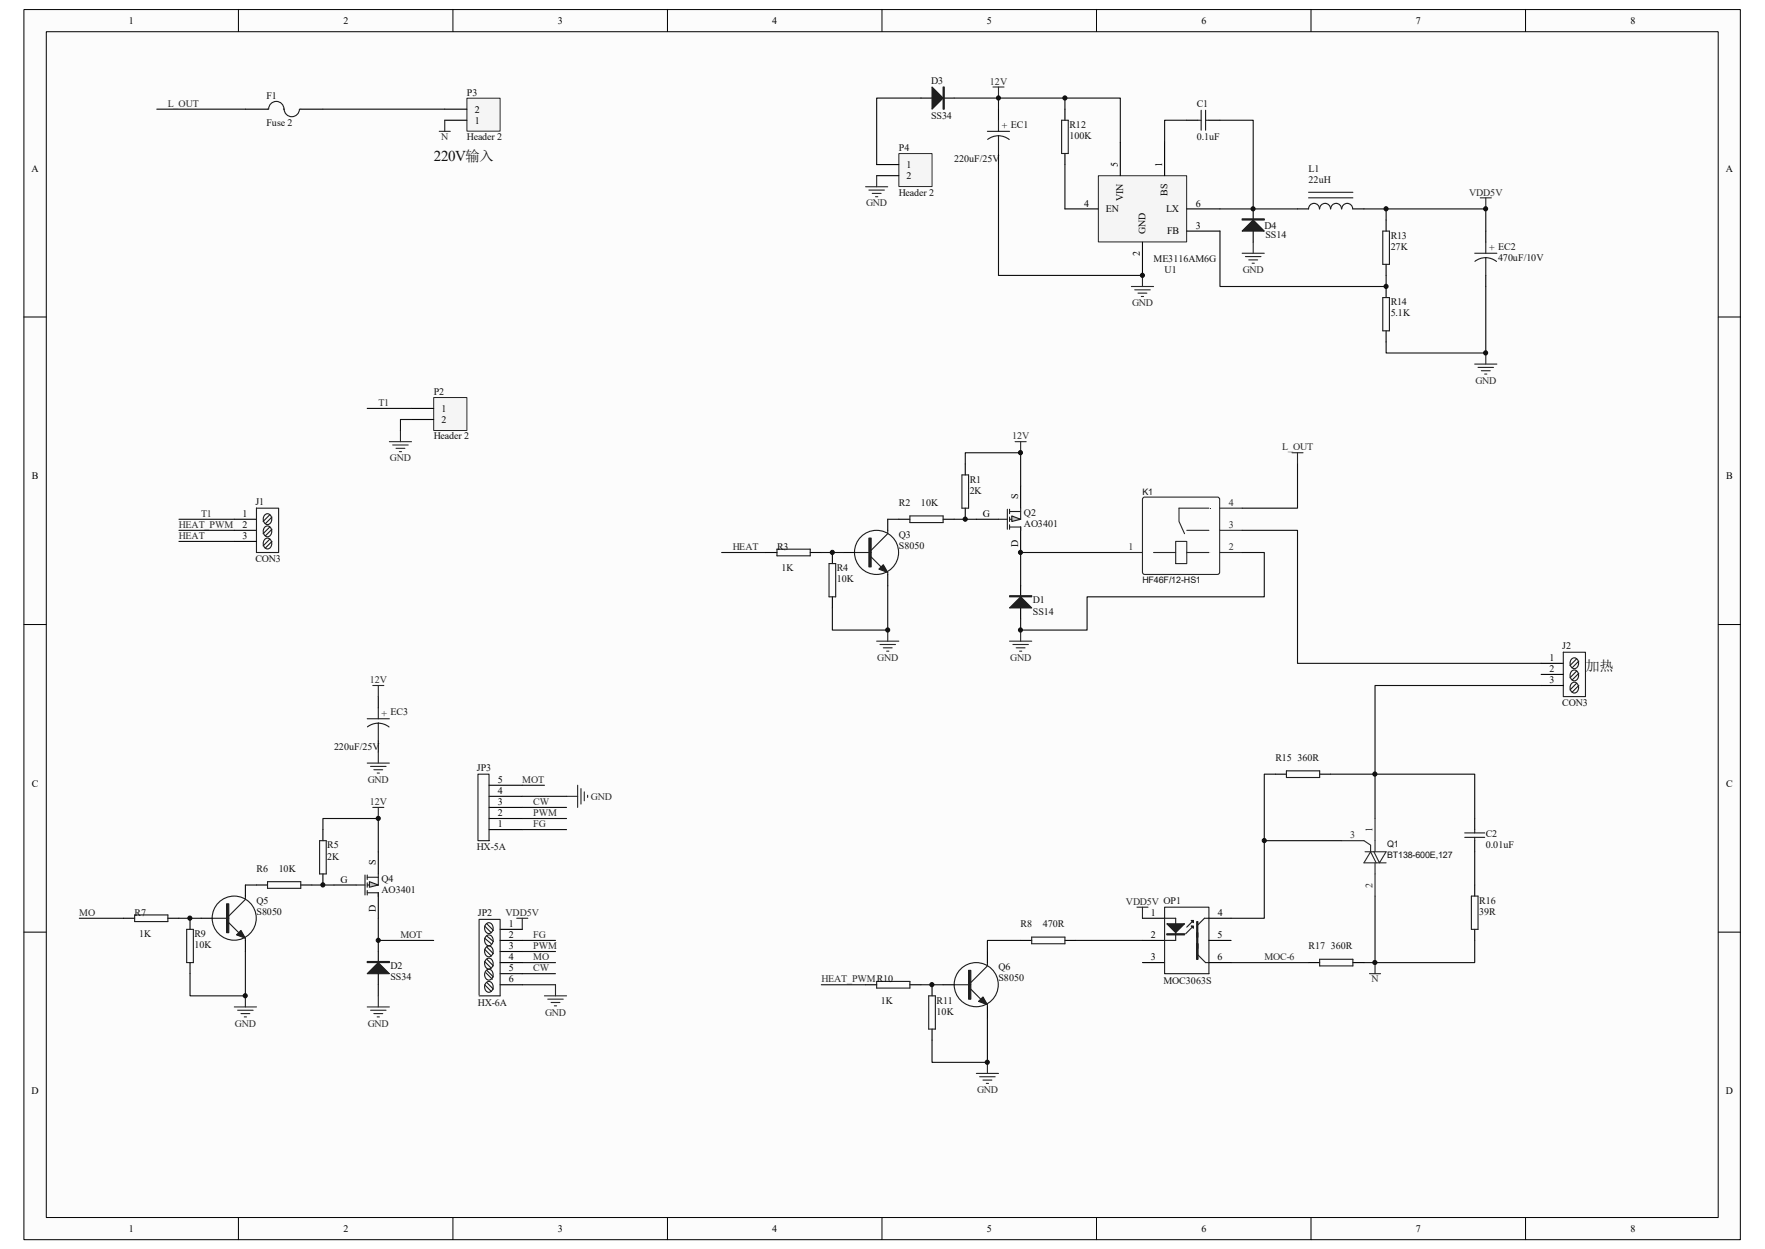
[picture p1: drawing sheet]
<svg xmlns="http://www.w3.org/2000/svg" width="297mm" height="210mm" viewBox="0 0 297 210" stroke-linecap="round" stroke-linejoin="round" font-family="sans-serif">
<path d="M4.1 1.7h288.8v206.7h-288.8z" fill="#fcfcfc"/>
<path d="M4 1.6h288.9v206.8h-288.9z" fill="none" stroke="#000" stroke-width=".17"/>
<path d="M7.8 5.4h281.3v199.3h-281.3z" fill="#fcfcfc"/>
<g fill="none" stroke="#000" stroke-width=".17">
<path d="M7.8 5.3h281.3v199.4h-281.3zM40.1 1.6v3.7M76.2 1.6v3.7M112.3 1.6v3.7M148.4 1.6v3.7M184.5 1.6v3.7M220.6 1.6v3.7M256.7 1.6v3.7M4 53.3h3.7M289.2 53.3h3.7M4 105h3.7M289.2 105h3.7"/>
<path d="M4 156.7h3.7M289.2 156.7h3.7M40.1 204.7v3.7M76.2 204.7v3.7M112.3 204.7v3.7M148.4 204.7v3.7M184.5 204.7v3.7M220.6 204.7v3.7M256.7 204.7v3.7"/>
</g>
<path d="M217.4 76.1h1.9M218.3 76.1v1.9M87 154.4h1.8M87.9 154.4v1.9M91.6 167.4h3.7M92.2 168h2.6M92.7 168.6h1.5M93.3 169.1h.4M93.5 165.6v1.8M230.5 163.7h1.8M231.4 161.9v1.8" fill="none" stroke="#262626" stroke-width=".19"/>
<path d="M30.1 89.2h9.3M30.1 91h9.3M30.1 87.3h9.3M87.9 158.1h5.6M87.9 160h5.6M87.9 161.9h5.6M87.9 165.6h5.6M87.9 163.7h5.6" fill="none" stroke="#0e0e0e" stroke-width=".19"/>
<path d="M84.2 156.3h3.7M84.2 158.1h3.7M84.2 160h3.7M84.2 161.9h3.7M84.2 163.7h3.7M84.2 165.6h3.7" fill="none" stroke="#000" stroke-width=".19"/>
<g fill="none" stroke="#1c1c1c" stroke-width=".19">
<path d="M81.5 155.7l1.2 1.1M81.5 157.8l1.2 .9M81.5 159.6l1.2 1.1M81.8 155.4a.71 .71 0 0 1 .8-.1 .71 .71 0 0 1 .4 .8 .74 .74 0 0 1-.7 .9 .74 .74 0 0 1-.8-.9zM81.8 157.5a.71 .71 0 0 1 .8-.2 .71 .71 0 0 1 .4 .8 .74 .74 0 0 1-.7 .9 .74 .74 0 0 1-.8-.9zM81.8 159.3a.71 .71 0 0 1 .8-.1 .71 .71 0 0 1 .4 .8 .74 .74 0 0 1-.7 .9 .74 .74 0 0 1-.8-.9zM81.9 155.3l1.1 1.2M81.9 157.4l1.1 .9M81.9 159.3l1.1 1.1M80.6 167.3v-12.7h3.6v12.8h-3.6M81.5 161.7l1.2 1.1M81.5 165.6l1.2 1.1"/>
<path d="M81.7 163.5l1.2 1.2M81.8 161.4a.71 .71 0 0 1 .8-.2 .71 .71 0 0 1 .4 .8 .74 .74 0 0 1-.7 .9 .74 .74 0 0 1-.8-.9zM81.8 163.2a.71 .71 0 0 1 .8-.1 .71 .71 0 0 1 .4 .8 .74 .74 0 0 1-.7 .9 .74 .74 0 0 1-.8-.9zM81.8 165.3a.71 .71 0 0 1 .8-.2 .71 .71 0 0 1 .4 .8 .74 .74 0 0 1-.7 1 .74 .74 0 0 1-.8-1zM81.9 161.3l1.1 1.1M81.9 163.2l1.1 1.1M81.9 165.2l1.1 1.1"/>
</g>
<path d="M73 66.9h5.6v5.5h-5.6z" fill="#f5f5f5"/>
<path d="M73 66.8h5.6v5.6h-5.6z" fill="none" stroke="#262626" stroke-width=".17"/>
<g fill="none" stroke="#000" stroke-width=".19">
<path d="M69.2 68.7h3.8M69.2 70.5h3.8M54.3 139.5v1.9M82.3 139.5h5.6M82.3 137.6h5.6M82.3 135.8h5.6M82.3 133.9h5.6M82.3 132h5.6M20.8 154.4h1.9M28.2 154.4h1.9M32 154.4v1.9M33.8 154.4h1.9"/>
<path d="M41.3 148.8v1.9M41.3 158.1v1.9M43.2 148.8h1.8M50.6 148.8h1.9M54.3 146.9v1.9M56.2 148.8h3.7M63.7 143.2v3.7M63.7 150.7v3.7M63.7 160v1.9M32 161.9v1.8M63.7 163.7v1.9"/>
</g>
<g fill="none" stroke="#262626" stroke-width=".19">
<path d="M65.5 74.3h3.7M66.1 74.8h2.6M66.6 75.4h1.5M67.2 75.9h.4M67.4 72.4v1.9M62.7 135.8h1.9M63.7 135.8v1.8M95.3 133.9h1.9M97.2 132v3.8M97.8 132.6v2.6M98.3 133.2v1.4M98.9 133.7v.4"/>
<path d="M39.4 169.3h3.8M40 169.9h2.6M40.6 170.4h1.4M41.1 171h.4M41.3 167.4v1.9M61.8 169.3h3.7M62.4 169.9h2.6M62.9 170.4h1.5M63.5 171h.3M63.7 167.4v1.9"/>
</g>
<g fill="none" stroke="#0e0e0e" stroke-width=".19">
<path d="M61.8 68.7h7.4M69.2 70.5h-1.8v1.9M54.3 139.5v-1.9h9.4v5.6M87.9 132h3.7M87.9 133.9h7.4M87.9 135.8h7.4M87.9 137.6h7.4M87.9 139.5h7.4M13.3 154.4h7.5M30.1 154.4h3.7M41.3 160v7.4h-9.3v-3.7M41.3 148.8h1.9"/>
<path d="M52.5 148.8h3.7M63.7 154.4v5.6M63.7 158.1h9.3M63.7 165.6v1.8"/>
</g>
<g fill="none" stroke="#1c1c1c" stroke-width=".19">
<path d="M80.4 130.2h1.9v11.2h-1.9zM22.7 153.8h5.5v1.2h-5.5zM31.4 156.3h1.1v5.6h-1.1zM35.7 154.4h2.8M38.5 155.1l1.7 1.7M41.3 150.7v.5l-2.8 2.8M41.3 157.8v.3M45 148.3h5.6v1.1h-5.6zM53.8 141.4h1.1v5.5h-1.1zM59.9 148.8h1.5M61.4 147.1v3.4M61.8 150.1h1.9v.6"/>
<path d="M61.8 147.5h1.9M61.8 147.1v.8M61.8 148.4v.8M61.8 149.7v.8M63.7 146.9v1.9h-1.9"/>
<circle cx="39.4" cy="154.4" r="3.7"/>
</g>
<g fill="#1c1c1c" stroke="#1c1c1c" stroke-width=".19">
<path d="M40.6 156.5l.7 1.3-1.5-.6z"/>
<path d="M61.8 163.7l1.9-1.8 1.8 1.8z"/>
<path d="M38.1 152h.4v4.8h-.4z" fill-rule="evenodd"/>
<path d="M61.8 161.7h3.7v.2h-3.7z" fill-rule="evenodd"/>
</g>
<path d="M62.2 148.3l1.5 .5-1.5 .4z" fill="#c0c0c0" stroke="#1c1c1c" stroke-width=".19"/>
<path d="M170.8 74.3h1.9M171.8 74.3v1.8M147.5 107.8h3.8M148.1 108.4h2.6M148.6 108.9h1.5M149.2 109.5h.4M149.4 105.9v1.9M169.9 107.8h3.7M170.4 108.4h2.7M171 108.9h1.5M171.6 109.5h.3M171.8 105.9v1.9" fill="none" stroke="#262626" stroke-width=".19"/>
<g fill="none" stroke="#1c1c1c" stroke-width=".19">
<path d="M161.9 79.9h1.1v5.5h-1.1zM130.7 92.3h5.6v1.2h-5.6zM139.5 94.8h1.1v5.6h-1.1zM143.8 92.9h2.8M146.6 93.6l1.7 1.7M149.4 89.2v.5l-2.8 2.8M149.4 96.3v.3M153.1 86.8h5.6v1.1h-5.6zM168 87.3h1.5M169.5 85.6v3.4M169.9 88.6h1.9v.6M169.9 86h1.9"/>
<path d="M169.9 85.6v.8M169.9 86.9v.8M169.9 88.2v.8M171.8 85.4v1.9h-1.9"/>
<circle cx="147.5" cy="92.9" r="3.7"/>
</g>
<g fill="#1c1c1c" stroke="#1c1c1c" stroke-width=".19">
<path d="M147.9 95.7l.7-.7 .8 1.3z"/>
<path d="M171.8 100.4l1.8 1.8h-3.7z"/>
<path d="M146.2 90.5h.4v4.8h-.4z" fill-rule="evenodd"/>
<path d="M169.9 100.2h3.7v.2h-3.7z" fill-rule="evenodd"/>
</g>
<g fill="none" stroke="#000" stroke-width=".19">
<path d="M162.4 78v1.9M128.9 92.9h1.8M136.3 92.9h1.9M140.1 92.9v1.9M141.9 92.9h1.9M149.4 87.3v1.9M149.4 96.6v1.9M151.3 87.3h1.8M158.7 87.3h1.9M162.4 85.4v1.9M164.3 87.3h3.7M171.8 81.7v3.7"/>
<path d="M171.8 89.2v3.7M171.8 98.5v1.9M140.1 100.4v1.8M171.8 102.2v1.9"/>
</g>
<path d="M121.4 92.9h7.5M138.2 92.9h3.7M149.4 98.5v7.4h-9.3v-3.7M149.4 87.3h1.9M160.6 87.3h3.7" fill="none" stroke="#0e0e0e" stroke-width=".19"/>
<path d="M170.3 86.8l1.5 .5-1.5 .4z" fill="#c0c0c0" stroke="#1c1c1c" stroke-width=".19"/>
<path d="M171.8 92.9h16.7M171.8 104.1v1.8" fill="none" stroke="#0e0e0e" stroke-width=".19"/>
<path d="M188.5 92.9h3.8M192.4 83.6h12.5l.3 .2v12.4l-.1 .3-12.5 .1-.3-.2v-12.4zM194.1 92.9h3.7M197.8 91h1.9v3.8h-1.9zM199.7 92.9h3.7M205.3 92.9h3.7M205.3 89.2h3.7M205.3 85.4h3.7" fill="none" stroke="#292929" stroke-width=".19"/>
<path d="M198.4 85.4v2.3l.9 2M199.7 89.2h3.7" fill="none" stroke="#292929" stroke-width=".19"/>
<path d="M198.4 85.4h5" fill="none" stroke="#292929" stroke-width=".19"/>
<g fill="none" stroke="#1c1c1c" stroke-width=".19">
<path d="M263.1 109.7h3.7v7.4h-3.7zM264.4 110.9a.71 .71 0 0 1 .9-.2 .71 .71 0 0 1 .3 .8 .74 .74 0 0 1-.7 .9 .74 .74 0 0 1-.7-.9zM264.4 112.9a.71 .71 0 0 1 .9-.1 .71 .71 0 0 1 .3 .8 .74 .74 0 0 1-.7 .9 .74 .74 0 0 1-.7-.9zM264.4 115a.71 .71 0 0 1 .9-.2 .71 .71 0 0 1 .3 .8 .74 .74 0 0 1-.7 .9 .74 .74 0 0 1-.7-.9zM265.3 110.8l-1.1 1.1M265.3 112.8l-1.1 1.2M265.3 114.9l-1.1 1.1M265.7 111.2l-1.1 1.1M265.7 113.2l-1.1 1.1M265.7 115.3l-1.1 1.1M173.6 157.6h5.6v1.1h-5.6zM147.5 165h5.6v1.1h-5.6z"/>
<path d="M156.3 167.4h1.1v5.6h-1.1zM160.6 165.6h2.8M163.4 166.3l1.6 1.7M166.2 161.9v.5l-2.8 2.8M166.2 168.9v.4"/>
<circle cx="164.3" cy="165.6" r="3.7"/>
</g>
<g fill="#1c1c1c" stroke="#1c1c1c" stroke-width=".19">
<path d="M164.7 168.4l.7-.8 .8 1.3z"/>
<path d="M163 163.2h.4v4.8h-.4z" fill-rule="evenodd"/>
</g>
<path d="M259.3 111.5h3.8M259.3 113.4h3.8M259.3 115.3h3.8M166.2 160v1.9M171.8 158.1h1.8M179.2 158.1h1.9M145.7 165.6h1.8M153.1 165.6h1.9M156.8 165.6v1.8M156.8 173v1.9M158.7 165.6h1.9M166.2 169.3v1.9" fill="none" stroke="#000" stroke-width=".19"/>
<path d="M162.4 78v-1.9h9.4v5.6M218.3 78v7.4h-9.3M171.8 92.9v5.6M209 92.9h3.8v7.5h-29.9v5.5h-11.1M209 89.2h9.3v22.3h41M171.8 158.1h-5.6v1.9M181.1 158.1h11.2M138.2 165.6h7.5M155 165.6h3.7M166.2 171.2v7.4h-9.4v-3.7" fill="none" stroke="#0e0e0e" stroke-width=".19"/>
<path d="M191.3 152.5h1.9M192.3 152.5v1.9M166.2 178.6v1.9M164.3 180.5h3.7M164.9 181.1h2.6M165.4 181.6h1.5M166 182.2h.3" fill="none" stroke="#262626" stroke-width=".19"/>
<path d="M78.6 16.6h5.6v5.5h-5.6z" fill="#f5f5f5"/>
<path d="M78.6 16.5h5.6v5.6h-5.6z" fill="none" stroke="#262626" stroke-width=".17"/>
<path d="M41.3 18.4h3.7M50.6 18.4h3.7M74.8 18.4h3.8M74.8 20.2h3.8" fill="none" stroke="#000" stroke-width=".19"/>
<path d="M45 18.4h.2M45.2 18.3a1.29 1.29 0 0 1 1.3-1.2 1.29 1.29 0 0 1 1.3 1.3M47.8 18.4a1.29 1.29 0 0 0 1.3 1.2 1.29 1.29 0 0 0 1.3-1.2M50.4 18.4h.2" fill="none" stroke="#1c1c1c" stroke-width=".19"/>
<path d="M26.4 18.4h14.9M54.3 18.4h20.5" fill="none" stroke="#0e0e0e" stroke-width=".19"/>
<path d="M73.9 22.1h1.9M74.8 20.2v1.9" fill="none" stroke="#262626" stroke-width=".19"/>
<path d="M151.3 25.9h5.5v5.5h-5.5z" fill="#f5f5f5"/>
<path d="M151.3 25.8h5.5v5.6h-5.5z" fill="none" stroke="#262626" stroke-width=".17"/>
<path d="M155 16.5h1.8M158.7 16.5h1.9M147.5 27.7h3.8M147.5 29.5h3.8M192.3 154.4h3.7M192.3 158.1h3.7M203.4 154.4h3.8M203.4 158.1h3.8M192.3 161.9h3.7M203.4 161.9h3.8" fill="none" stroke="#000" stroke-width=".19"/>
<path d="M145.7 31.4h3.7M146.2 32h2.6M146.8 32.5h1.5M147.3 33.1h.4M147.5 29.5v1.9" fill="none" stroke="#262626" stroke-width=".19"/>
<path d="M196 152.5h7.4v11.2h-7.4zM196 154.4h1.8v3.7h-1.8M200.6 155.9l-1.1 1.1M200.8 154.8l-1.1 1.1M203.4 154.4h-.7l-1.1 1.1M201.6 160.6l1.3 1.3h.5" fill="none" stroke="#1c1c1c" stroke-width=".19"/>
<g fill="#1c1c1c" stroke="#1c1c1c" stroke-width=".19">
<path d="M196.3 155.3h3l-1.5 1.5z"/>
<path d="M200.5 154.8h.3v.3z"/>
<path d="M200.5 155.7h.3v.4z"/>
<path d="M156.8 14.6l1.9 1.9-1.9 1.9z"/>
<path d="M196.3 157h3v.2h-3z" fill-rule="evenodd"/>
<path d="M201.4 155h.2v2.6h-.2z" fill-rule="evenodd"/>
<path d="M201.4 156.8h.2v2.6h-.2z" fill-rule="evenodd"/>
<path d="M201.4 158.7h.2v2.6h-.2z" fill-rule="evenodd"/>
<path d="M201.4 158.7h.2v2.6h-.2z" fill-rule="evenodd"/>
<path d="M158.7 14.6h.2v3.8h-.2z" fill-rule="evenodd"/>
</g>
<path d="M184.9 29.6h14.8v11.1h-14.8z" fill="#f5f5f5"/>
<path d="M184.8 29.5h14.9v11.2h-14.9z" fill="none" stroke="#262626" stroke-width=".17"/>
<g fill="none" stroke="#000" stroke-width=".19">
<path d="M168 18.4v1.8M179.2 18.4v1.8M168 25.8v1.9M179.2 35.1h5.6M179.2 25.8v1.9M188.5 23.9v5.6M196 23.9v5.6M199.7 35.1h5.6M199.7 38.9h5.6M199.7 20.2h1.9M203.4 20.2h1.9M210.9 35.1v1.9"/>
<path d="M210.9 38.9v1.8M218.3 35.1h1.9M227.7 35.1h1.8M233.3 37v1.9M250 38.9v1.8M192.3 40.7v5.6M233.3 44.4v1.9M233.3 48.2v1.8M233.3 55.6v1.9M250 46.3v1.9M39.4 87.3h3.8M39.4 89.2h3.8"/>
<path d="M39.4 91h3.8M63.7 117.1v1.9M63.7 124.6v1.8M214.6 130.2h1.9M222.1 130.2h1.8M248.2 137.6v1.9M248.2 141.4v1.8M248.2 148.8v1.9M248.2 156.3v1.8M220.2 161.9h1.9M227.7 161.9h1.8"/>
</g>
<g fill="none" stroke="#1c1c1c" stroke-width=".19">
<path d="M202.1 18.5v3.4M202.9 18.5v3.4M166.2 22.1h3.7M168 22.8l1.2 .3 .6 .4M168 22.8l-.8 .1-1 .5M168 20.2v1.9M168 22.8v3M178.6 20.2h1.2v5.6h-1.2zM201.6 20.2h.5M202.9 20.2h.5M220.2 35.1a.92 .92 0 0 1 .9-.9 .92 .92 0 0 1 .9 .9M220.2 33.3h7.5"/>
<path d="M220.2 32.3h7.5M222.1 35.1a.91 .91 0 0 1 .9-.9 .91 .91 0 0 1 .9 .9M223.9 35.1a.91 .91 0 0 1 .9-.9 .91 .91 0 0 1 .9 .9M225.8 35.1a.92 .92 0 0 1 .9-.9 .92 .92 0 0 1 .9 .9M232.7 38.9h1.1v5.5h-1.1zM232.7 50h1.1v5.6h-1.1zM248.2 42.6h3.7M250 40.7v1.9M250 43.3v3M250 43.3l.8 .1 1 .6M250 43.3l-.8 .1-1 .5M43.2 85.4h3.7v7.5h-3.7z"/>
<path d="M44.5 86.6a.71 .71 0 0 1 .9-.1 .71 .71 0 0 1 .3 .8 .74 .74 0 0 1-.7 .9 .74 .74 0 0 1-.7-.9zM44.5 88.7a.71 .71 0 0 1 .9-.2 .71 .71 0 0 1 .3 .8 .74 .74 0 0 1-.7 1 .74 .74 0 0 1-.7-1zM44.5 90.7a.71 .71 0 0 1 .9-.1 .71 .71 0 0 1 .3 .8 .74 .74 0 0 1-.7 .9 .74 .74 0 0 1-.7-.9zM45.4 86.6l-1.1 1.1M45.4 88.6l-1.1 1.1M45.4 90.7l-1.1 1.1M45.8 86.9l-1.2 1.2M45.8 89l-1.2 1.1M45.8 91l-1.2 1.2M63.7 119v1.9M61.8 120.9h3.7M63.7 121.6l1.1 .2 .7 .4"/>
<path d="M63.7 121.6l-.8 .1-1.1 .5M63.7 121.6v3M216.5 129.6h5.6v1.1h-5.6zM248.2 139.5v.6M246.5 140.1h3.3M246.5 140.8h3.3M247.6 150.7h1.1v5.6h-1.1zM248.2 140.8v.6M222.1 161.3h5.6v1.1h-5.6z"/>
</g>
<g fill="none" stroke="#0e0e0e" stroke-width=".19">
<path d="M155 16.5h-7.5v11.2M160.6 16.5h7.4M168 16.5h20.5v7.4M168 16.5v1.9M179.2 16.5v1.9M168 27.7v18.6h24.3M179.2 27.7v7.4M199.7 20.2h-3.7v3.7M205.3 20.2h5.6v14.9M205.3 38.9v9.3h28v-1.9M205.3 35.1h13M229.5 35.1h3.8v1.9"/>
<path d="M233.3 35.1h16.7v3.8M250 48.2v11.2h-16.7v-1.9M259.3 115.3h-27.9v22.3M214.6 130.2h-1.8v24.2h-5.6M223.9 130.2h24.3v7.4M212.8 141.4h13M231.4 150.7v11.2M248.2 158.1v3.8h-16.8M248.2 143.2v5.6M207.2 161.9h13M229.5 161.9h1.9"/>
</g>
<g fill="#1c1c1c" stroke="#1c1c1c" stroke-width=".19">
<path d="M210.9 37l1.9 1.9h-3.8z"/>
<path d="M209 36.8h3.8v.2h-3.8z" fill-rule="evenodd"/>
</g>
<g fill="none" stroke="#262626" stroke-width=".19">
<path d="M167.1 14.6h1.9M168 14.6v1.9M249.1 33.3h1.9M250 33.3v1.8M190.4 48.2h3.7M190.9 48.7h2.7M191.5 49.3h1.5M192.1 49.9h.3M192.3 46.3v1.9M209 42.6h3.8M209.6 43.1h2.6M210.1 43.7h1.5"/>
<path d="M210.7 44.3h.4M210.9 40.7v1.9M250 59.4v1.8M248.2 61.2h3.7M248.7 61.8h2.6M249.3 62.3h1.5M249.8 62.9h.4M62.7 115.3h1.9M63.7 115.3v1.8M61.8 128.3h3.7M62.4 128.9h2.6M62.9 129.4h1.5"/>
<path d="M63.5 130h.3M63.7 126.4v1.9"/>
</g>
<path d="M231.4 137.6v5.6M225.8 141.4h3.7l1.1 .7v1.1M229.7 143.2h3.6l-1.2 1.9-.9-1.9M231.4 145.1v5.6M231.6 145.1l-1-1.9-1.1 1.9h3.8" fill="none" stroke="#292929" stroke-width=".19"/>
<g fill="#0e0e0e" stroke="#0e0e0e" stroke-width=".17">
<circle cx="31.9" cy="154.4" r=".35"/>
<circle cx="41.3" cy="167.4" r=".35"/>
<circle cx="54.3" cy="148.8" r=".35"/>
<circle cx="63.6" cy="158.1" r=".35"/>
<circle cx="63.6" cy="137.6" r=".35"/>
<circle cx="140.1" cy="92.9" r=".35"/>
<circle cx="149.4" cy="105.9" r=".35"/>
<circle cx="156.8" cy="165.6" r=".35"/>
<circle cx="162.4" cy="87.3" r=".35"/>
<circle cx="166.1" cy="178.6" r=".35"/>
<circle cx="168" cy="16.5" r=".35"/>
<circle cx="171.7" cy="105.9" r=".35"/>
<circle cx="171.7" cy="92.9" r=".35"/>
<circle cx="171.7" cy="76.1" r=".35"/>
<circle cx="179.2" cy="16.5" r=".35"/>
<circle cx="192.2" cy="46.3" r=".35"/>
<circle cx="210.9" cy="35.1" r=".35"/>
<circle cx="212.7" cy="141.3" r=".35"/>
<circle cx="231.4" cy="161.8" r=".35"/>
<circle cx="231.4" cy="130.2" r=".35"/>
<circle cx="233.2" cy="48.2" r=".35"/>
<circle cx="233.2" cy="35.1" r=".35"/>
<circle cx="250" cy="59.3" r=".35"/>
<circle cx="250" cy="35.1" r=".35"/>
</g>
<text font-size="2.5" fill="#0e0e0e" x="73" y="27.1">220V输入</text>
<text font-size="2.4" fill="#0e0e0e" x="266.8" y="112.8">加热</text>
<g font-size="1.7">
<text x="21.7" y="4">1</text>
<text x="57.8" y="4">2</text>
<text x="93.9" y="4">3</text>
<text x="130" y="4">4</text>
<text x="166.1" y="4">5</text>
<text x="202.2" y="4">6</text>
<text x="238.3" y="4">7</text>
<text x="274.4" y="4">8</text>
<text x="79.9" y="20.8">1</text>
<text x="79.9" y="18.9">2</text>
<text x="5.3" y="28.9">A</text>
<text x="152.6" y="28.2">1</text>
<text x="188.1" y="28.1" transform="rotate(-90 188.1 28.1)">5</text>
<text x="195.5" y="28.1" transform="rotate(-90 195.5 28.1)">1</text>
<text x="290.4" y="28.9">A</text>
<text x="152.6" y="30.1">2</text>
<text x="182.5" y="34.8">4</text>
<text x="186.1" y="35.7">EN</text>
<text x="189" y="33.8" transform="rotate(-90 189 33.8)">VIN</text>
<text x="196.3" y="35.7">LX</text>
<text x="196.5" y="32.9" transform="rotate(-90 196.5 32.9)">BS</text>
<text x="201.2" y="34.8">6</text>
<text x="192.7" y="39.4" transform="rotate(-90 192.7 39.4)">GND</text>
<text x="196.4" y="39.4">FB</text>
<text x="201.2" y="38.5">3</text>
<text x="191.8" y="43.1" transform="rotate(-90 191.8 43.1)">2</text>
<text x="74.3" y="69.2">1</text>
<text x="74.3" y="71.1">2</text>
<text x="5.3" y="80.6">B</text>
<text x="171.3" y="83.9" transform="rotate(-90 171.3 83.9)">S</text>
<text x="290.5" y="80.6">B</text>
<text x="40.8" y="86.9">1</text>
<text x="40.8" y="88.8">2</text>
<text x="165.4" y="86.9">G</text>
<text x="40.8" y="90.6">3</text>
<text x="171.3" y="91.9" transform="rotate(-90 171.3 91.9)">D</text>
<text x="260.7" y="111.2">1</text>
<text x="260.7" y="113">2</text>
<text x="260.7" y="114.9">3</text>
<text x="83.8" y="131.7">5</text>
<text x="5.3" y="132.3">C</text>
<text x="83.8" y="137.2">2</text>
<text x="83.8" y="135.4">3</text>
<text x="83.8" y="133.5">4</text>
<text x="290.5" y="132.3">C</text>
<text x="83.8" y="139.1">1</text>
<text x="57.3" y="148.4">G</text>
<text x="63.2" y="145.5" transform="rotate(-90 63.2 145.5)">S</text>
<text x="63.2" y="153.4" transform="rotate(-90 63.2 153.4)">D</text>
<text x="85.6" y="155.9">1</text>
<text x="193.6" y="154">1</text>
<text x="204.9" y="154">4</text>
<text x="85.6" y="157.7">2</text>
<text x="85.6" y="159.6">3</text>
<text x="85.6" y="161.5">4</text>
<text x="193.6" y="157.7">2</text>
<text x="193.6" y="161.5">3</text>
<text x="204.9" y="157.7">5</text>
<text x="204.9" y="161.5">6</text>
<text x="85.6" y="163.3">5</text>
<text x="85.6" y="165.2">6</text>
<text x="5.3" y="184">D</text>
<text x="290.4" y="184">D</text>
<text x="21.7" y="207.1">1</text>
<text x="57.8" y="207.1">2</text>
<text x="93.9" y="207.1">3</text>
<text x="130" y="207.1">4</text>
<text x="166.1" y="207.1">5</text>
<text x="202.2" y="207.1">6</text>
<text x="238.3" y="207.1">7</text>
<text x="274.4" y="207.1">8</text>
</g>
<g font-size="1.7" fill="#262626">
<text x="28.2" y="17.9">L_OUT</text>
<text x="166.6" y="14.2">12V</text>
<text x="74.3" y="23.5">N</text>
<text x="145.8" y="34.7">GND</text>
<text x="247.2" y="32.9">VDD5V</text>
<text x="209.1" y="45.9">GND</text>
<text x="190.5" y="51.5">GND</text>
<text x="248.3" y="64.5">GND</text>
<text x="63.7" y="68.3">T1</text>
<text x="65.6" y="77.6">GND</text>
<text x="170.3" y="73.9">12V</text>
<text x="215.8" y="75.7">L_OUT</text>
<text x="30.1" y="88.8">HEAT_PWM</text>
<text x="33.8" y="86.9">T1</text>
<text x="30.1" y="90.6">HEAT</text>
<text x="123.3" y="92.5">HEAT</text>
<text x="147.6" y="111.1">GND</text>
<text x="170" y="111.1">GND</text>
<text x="62.2" y="114.9">12V</text>
<text x="61.9" y="131.6">GND</text>
<text x="87.9" y="131.7">MOT</text>
<text x="62.2" y="135.4">12V</text>
<text x="89.7" y="135.4">CW</text>
<text x="89.7" y="137.2">PWM</text>
<text x="99.4" y="134.5">GND</text>
<text x="89.7" y="139.1">FG</text>
<text x="13.3" y="154">MO</text>
<text x="85.1" y="154">VDD5V</text>
<text x="189.4" y="152.1">VDD5V OP1</text>
<text x="67.4" y="157.7">MOT</text>
<text x="89.7" y="159.6">PWM</text>
<text x="89.7" y="157.7">FG</text>
<text x="89.7" y="161.5">MO</text>
<text x="212.8" y="161.5">MOC-6</text>
<text x="89.7" y="163.3">CW</text>
<text x="138.2" y="165.2">HEAT_PWMR10</text>
<text x="230.8" y="165.1">N</text>
<text x="39.5" y="172.6">GND</text>
<text x="61.9" y="172.6">GND</text>
<text x="91.7" y="170.8">GND</text>
<text x="164.4" y="183.8">GND</text>
</g>
<g font-size="1.7" fill="#0e0e0e">
<text x="44.8" y="16.7">F1</text>
<text x="78.6" y="16.1">P3</text>
<text x="156.7" y="14.1">D3</text>
<text x="201.4" y="17.9">C1</text>
<text x="44.8" y="21.1">Fuse 2</text>
<text x="78.6" y="23.6">Header 2</text>
<text x="156.7" y="20">SS34</text>
<text x="168.6" y="21.7">+ EC1</text>
<text x="180" y="21.5">R12</text>
<text x="180" y="23.4">100K</text>
<text x="201.4" y="23.6">0.1uF</text>
<text x="151.3" y="25.4">P4</text>
<text x="160.6" y="27.3">220uF/25V</text>
<text x="220.2" y="29">L1</text>
<text x="151.3" y="32.9">Header 2</text>
<text x="220.2" y="30.8">22uH</text>
<text x="212.8" y="38.5">D4</text>
<text x="212.9" y="40">SS14</text>
<text x="234" y="40.1">R13</text>
<text x="234" y="42">27K</text>
<text x="194.1" y="44.1">ME3116AM6G</text>
<text x="196" y="45.9">U1</text>
<text x="250.6" y="42.2">+ EC2</text>
<text x="252.1" y="43.9">470uF/10V</text>
<text x="234" y="51.4">R14</text>
<text x="234" y="53.2">5.1K</text>
<text x="73" y="66.4">P2</text>
<text x="73" y="73.9">Header 2</text>
<text x="163.2" y="81.2">R1</text>
<text x="163.2" y="83">2K</text>
<text x="43" y="84.9">J1</text>
<text x="151.3" y="85">R2</text>
<text x="155" y="85">10K</text>
<text x="172.3" y="86.7">Q2</text>
<text x="172.3" y="88.6">AO3401</text>
<text x="43" y="94.6">CON3</text>
<text x="130.8" y="92.5">R3</text>
<text x="151.3" y="90.5">Q3</text>
<text x="151.3" y="92.3">S8050</text>
<text x="131.5" y="96.1">1K</text>
<text x="140.8" y="96.1">R4</text>
<text x="140.8" y="97.9">10K</text>
<text x="173.8" y="101.5">D1</text>
<text x="173.8" y="103.3">SS14</text>
<text x="262.9" y="109.1">J2</text>
<text x="262.9" y="118.8">CON3</text>
<text x="64.2" y="120.5">+ EC3</text>
<text x="56.2" y="126.1">220uF/25V</text>
<text x="80.3" y="129.6">JP3</text>
<text x="214.6" y="127.9">R15 360R</text>
<text x="55.1" y="142.7">R5</text>
<text x="80.3" y="143">HX-5A</text>
<text x="250" y="140.8">C2</text>
<text x="250" y="142.7">0.01uF</text>
<text x="43.2" y="146.6">R6</text>
<text x="46.9" y="146.6">10K</text>
<text x="55.1" y="144.5">2K</text>
<text x="64.2" y="148.3">Q4</text>
<text x="22.6" y="154">R7</text>
<text x="43.2" y="152">Q5</text>
<text x="43.2" y="153.8">S8050</text>
<text x="64.2" y="150.1">AO3401</text>
<text x="80.4" y="154">JP2</text>
<text x="171.7" y="155.9">R8</text>
<text x="175.5" y="155.9">470R</text>
<text x="248.9" y="152">R16</text>
<text x="248.9" y="153.8">39R</text>
<text x="23.4" y="157.6">1K</text>
<text x="32.7" y="157.6">R9</text>
<text x="32.7" y="159.4">10K</text>
<text x="220.2" y="159.6">R17 360R</text>
<text x="65.7" y="163">D2</text>
<text x="65.7" y="164.8">SS34</text>
<text x="168" y="163.2">Q6</text>
<text x="168" y="165">S8050</text>
<text x="195.8" y="165.4">MOC3063S</text>
<text x="80.4" y="169.1">HX-6A</text>
<text x="148.3" y="168.7">1K</text>
<text x="157.6" y="168.7">R11</text>
<text x="157.6" y="170.6">10K</text>
</g>
<g font-size="1.7" fill="#292929">
<text x="206.8" y="88.8">3</text>
<text x="206.8" y="85">4</text>
<text x="189.9" y="92.5">1</text>
<text x="206.8" y="92.5">2</text>
<text x="227.2" y="141">3</text>
<text x="231" y="139.9" transform="rotate(-90 231 139.9)">1</text>
<text x="231" y="149.3" transform="rotate(-90 231 149.3)">2</text>
</g>
<g font-size="1.5" fill="#0e0e0e">
<text x="192.2" y="83.2">K1</text>
<text x="192.2" y="98">HF46F/12-HS1</text>
<text x="233.4" y="142.5">Q1</text>
<text x="233.4" y="144.2">BT138-600E,127</text>
</g>
</svg>
